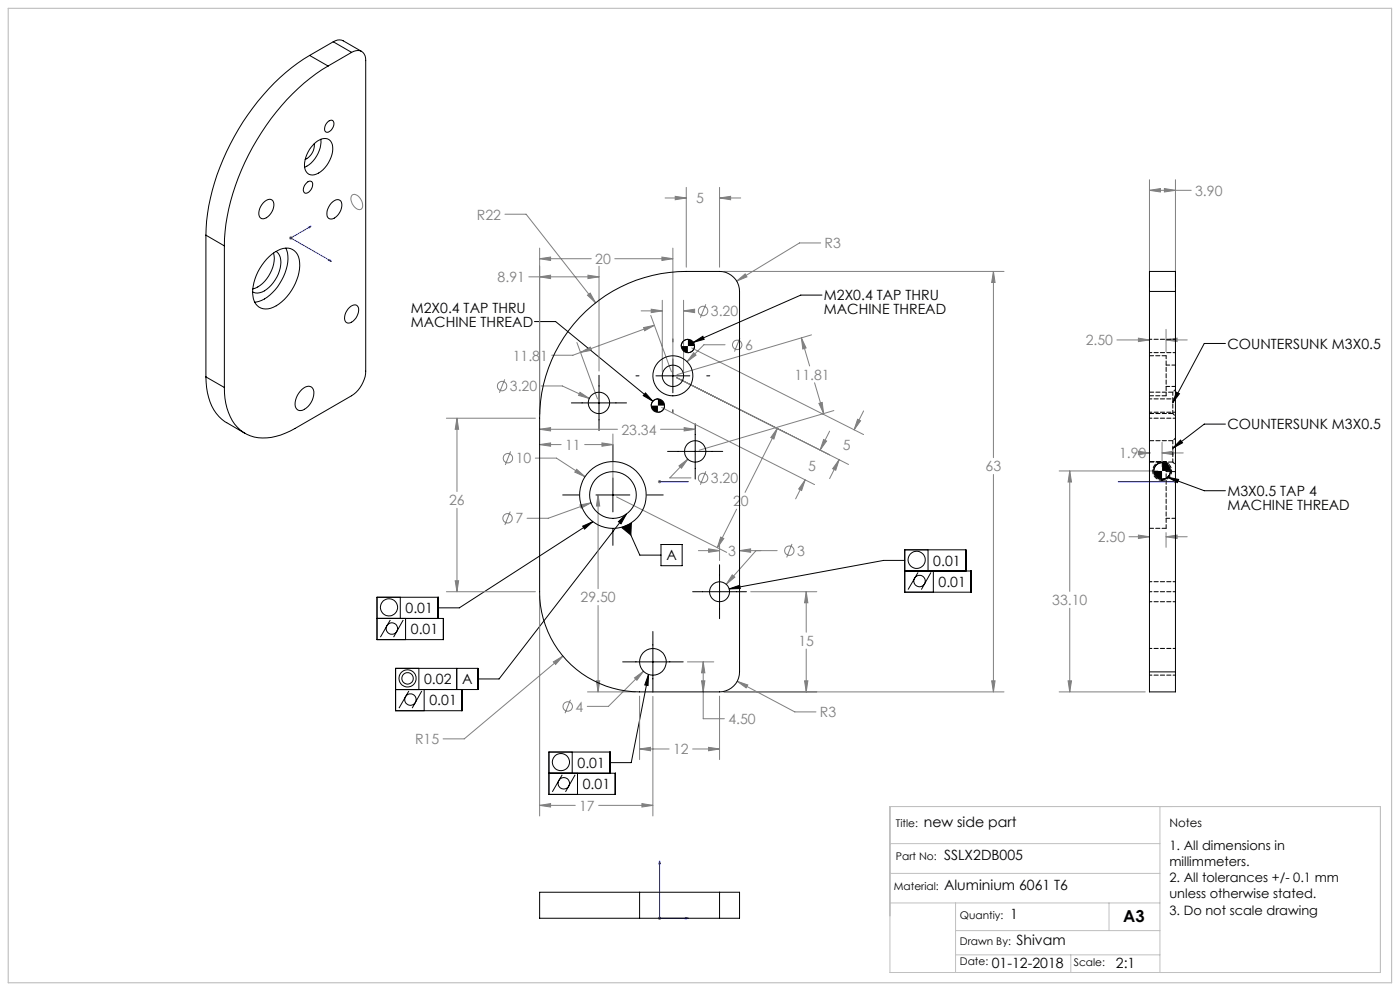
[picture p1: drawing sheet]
<svg xmlns="http://www.w3.org/2000/svg" width="420mm" height="297mm" viewBox="0 0 420 297" stroke-linecap="round" stroke-linejoin="round" font-family="sans-serif">
<g fill="none" stroke="#808080" stroke-width=".3">
<path d="M105.6 58.5a2.12 2.12 0 0 1 2.8 1.6 1.71 1.71 0 0 1-.5 2.7 3.2 3.2 0 0 1-2.3-4.3zM199.5 59.3h6.4M202.6 58.8l3.3 .5-3.3 .6zM205.9 56.2v23.9M215.9 56.2v23.9M215.9 59.3h6.3M215.9 59.3l3.3-.5v1.1zM344.8 53.9v32.2M344.8 57h12.6M344.8 57l3.3-.5v1zM349.3 56.5l3.3 .5-3.3 .5zM352.6 53.9v32.2"/>
<path d="M86.7 71.3h1M86.9 71l.7 .7M87.2 70.8v1M87.6 71l-.7 .7M151.5 64.2h6.3l20.9 26.6M161.9 74.4v49.7M161.9 77.5h15.5M161.9 77.5l3.3-.5v1.1zM179.7 79.8v31.4M184.4 77.5h17.5M198.6 77l3.3 .5-3.3 .6zM201.9 74.4v37"/>
<path d="M246.2 72.8h-6.3l-18.9 11.4M158.6 83h21.1M161.9 83l3.3-.5v1zM176.2 88.5l.9-.7 1.6 3zM176.4 82.5l3.3 .5-3.3 .5zM192.3 93.2h6.4M193.1 98.2l3.2-.7-2.9 1.6zM195.2 94.5l6.2 16.9M195.4 92.7l3.3 .5-3.3 .5zM196.3 97.5l-22.1 8.1M198.7 90v21.4M205.1 90v21.4"/>
<path d="M205.1 93.2h2.2M205.1 93.2l3.3-.5v1zM211.7 91.2l-1.6 4M217.1 81.3h84.1M221 84.2l2.6-2.1 .5 .9zM298 81.3v55.9M298 81.3l.5 3.4h-1zM349.8 98.7v6.7M151.4 113.7l-1.6 4M162.3 115.7h6.4l8.1 3.7M173.1 102.7l6.1 16.9M174 117.6l2.8 1.8-3.2-.9z"/>
<path d="M174.2 105.6l-2.3 .9h-6.4M174.2 105.6l2.9-1.6 .3 1zM203 113.2l51.6 26M207.5 104.3l51.6 25.9M208.1 105.7l.7 .7-2.7 2zM217.5 103.3h-6.3l-5.1 5.1M222 101.3l-1.7 4.1M240.4 101.3l2.5 8.4M240.4 101.3l1.4 3-1 .3zM243.5 100.4l-40.4 11.9M244.4 114.7l2.7 9.2M335.1 101.9h9.7"/>
<path d="M341.5 101.3l3.3 .6-3.3 .5zM349.8 101.9h6.4M349.8 101.9l3.3-.6v1.1zM133.9 125.3h26.7M137.1 125.3v22M137.1 125.3l.5 3.4h-1zM153.2 135.3l-1.6 4M160.6 137.3h6.3l8.6 5.6M161.9 133.2h6.4M161.9 128.7h23.3M161.9 133.2l3.3-.5v1zM161.9 128.7l3.3-.5v.9z"/>
<path d="M175.4 133.2h8.5M180.6 132.7l3.3 .5-3.3 .5zM183.9 130.1v17M198.2 128.7h10.4M198.5 122.1l45.9 23.1M203.7 139.6l2.6-2-1.9 2.7zM205.2 128.2l3.4 .5-3.4 .4zM206.3 137.6l-5.4 5.6h6.4M233.2 128.4l-9.7 19.2M233.2 128.4l-1 3.2-1-.5zM245.7 120.9l1-.3 .4 3.3zM247.1 131.7l.9 .5-2 2.7z"/>
<path d="M248.9 129.2l-2.9 5.7M250.2 123l-40.4 11.9M251.7 137.8l-2.8 5.6M251.7 137.8l-1 3.1-.9-.4zM257.3 125.7l.9 .4-2 2.7zM259.1 123.2l-2.9 5.6M341.5 135.3l3.3 .4-3.3 .6zM344.8 135.7h.1M348.6 135.7l3.3-.4v1zM348.6 132.6v7.3M348.6 135.7h6.4M137.1 152.3v25"/>
<path d="M153.1 153.3l-1.7 4M173 140.6l2.5 2.3-3.1-1.4zM174 151.3l3.3-.6-3 1.6zM177.3 150.7l-12.8 4.6h-6.4M179.4 148.3v28.1M179.4 148.3l.5 3.4h-1zM185 148.9l33 16.7M197.4 144.4h1M197.5 144l.7 .7M197.9 143.9v.9M198.2 144l-.7 .7M211.7 141.2l-1.6 4.1"/>
<path d="M221 152.6l-5.8 11.5M241.5 143.8l-2.8 5.7M241.5 143.8l-1 3.2-.9-.5zM298 142.2v65.2M317.7 141.1h29.6M320.9 141.1l.6 3.4h-1.1zM320.9 141.1v36.1M349.8 159.6v4.4M352.1 144.4h1M352.3 144l.7 .7M352.6 143.9v.9M353 144l-.7 .7"/>
<path d="M133.9 177.3h26.7M136.6 174.1h1l-.5 3.2zM161.9 178.6v65.9M209.5 165h6.4M212.6 164.5l3.3 .5-3.3 .5zM215.9 161.9v6.1M216.2 161l.9 .4-1.9 2.7zM219.7 172.3l.8 .7-2.6 2.1zM221.9 165h11.3M221.9 165l3.3-.5v1zM225.2 177.3h19.8M226.8 165l-8.9 10.1"/>
<path d="M237.6 163l-1.6 4.1M241.9 177.3v12.2M241.9 177.3l.5 3.4h-1zM338.7 160.9h6.1M341.5 160.4l3.3 .5-3.3 .5zM349.8 160.9h6.4M349.8 160.9l3.3-.5v1zM166 198.4l2.9-1.8-2.2 2.5zM168.9 196.6l-29.6 24.8h-6.4M179.4 181.5v25.9M206.2 198.4h7.9M211 198.4v17h6.3"/>
<path d="M211 198.4l.5 3.2h-1zM241.9 194.5v12.9M320.9 182.3v25.1M171.1 209.7l-1.6 4M176.2 207.4h14.4M178.9 204h1l-.5 3.4zM190.4 203.2l2.6-2-1.9 2.7zM191.9 208.6v19M193 201.2l-10.5 10.5h-6.3M195.9 208.7v35.8M210.5 204h1l-.5 3.4zM215.9 208.6v19"/>
<path d="M217.1 207.4h84.1M221.2 204.2l17.2 9.2h6.4M221.2 204.2l3.1 1.1-.5 .9zM241.4 204h1l-.5 3.4zM297.5 204h1l-.5 3.4zM317.7 207.4h25.9M320.4 204h1.1l-.6 3.4zM191.9 224.5h8.8M191.9 224.5l3.3-.5v1zM207.8 224.5h8.1M212.6 224l3.3 .5-3.3 .5zM161.9 241.4h10.7"/>
<path d="M161.9 241.4l3.3-.6v1.1zM179.6 241.4h16.3M192.6 240.8l3.3 .6-3.3 .5zM197.4 275.2h1M197.5 274.8l.7 .8M197.9 274.7v1M198.2 274.8l-.7 .8"/>
<circle cx="210.9" cy="93.2" r="1.41"/>
<circle cx="150.6" cy="115.7" r="1.41"/>
<circle cx="221.1" cy="103.3" r="1.42"/>
<circle cx="152.4" cy="137.3" r="1.4"/>
<circle cx="152.3" cy="155.3" r="1.4"/>
<circle cx="210.9" cy="143.3" r="1.41"/>
<circle cx="348.6" cy="141.2" r="2.51"/>
<circle cx="236.8" cy="165" r="1.4"/>
<circle cx="170.3" cy="211.7" r="1.41"/>
</g>
<g fill="none" stroke="#000" stroke-width=".3">
<path d="M160.3 96.4h6.4l29.2 23.9M246.6 88.4h-6.4l-32.2 14.2M179.7 112.5v16.5M190.8 112.6h.9M193.6 117.8l2.3 2.5-2.9-1.7zM196.8 112.6h10.1M197.4 119.6l-.8 .1-.7 .5-.5 1.4M201.9 101.6v.9M201.9 107.6v10.1M206.4 101.7l-.8 .2-.8 .6-.4 1.2M208 102.6l2.9-1.8 .3 .9zM208.4 103.7l-.2 .8-.5 .7-1.3 .5"/>
<path d="M212 112.6h.9M352.9 117.5l.9 .5-2 2.7zM367.6 102.9h-6.3l-9.5 17.8M171.4 120.8h16.6M183.9 133.3v4.9M199.4 121.6l-.5 1.3-.7 .5-.8 .2M200.3 135.3h16.5M201.9 122.8v.9M208.6 127v16.6M348.6 138.6a2.59 2.59 0 0 0-2.5 2.5M354.2 131.9l.6 .8-3 1.6zM367.6 127.1h-6.3l-9.5 7.2"/>
<path d="M168.8 148.3h4.9M174.8 157.7l3-1.4-2.4 2.3zM177.8 156.3l-40 25.9h-6.4M178.8 148.3h10.1M183.9 143.3v10.1M183.9 158.5v4.9M185.5 156.3l2.4-2.2-1.6 2.9zM186.5 158.1l2.9-1.3-.1 3.6zM187.9 154.1l-38.2 49.4h-6.3M188 157.5l3.9 8.9h6.4M194 148.3h5M350.3 143l11 4.1h6.3"/>
<path d="M350.3 143l3.3 .7-.4 .9zM351.1 141.1a2.46 2.46 0 0 1-2.5 2.5M120.1 179v6.3M198.3 163.2h6.3v6.3h-6.3zM207.8 177.3h16.1M215.9 169.3v16.1M218.8 176.5l3.1-1.1 .2 1zM271.4 171.1h19.9v6.4h-19.9v-12.7h18.3v6.3M271.4 168h-6.3l-46.3 8.5M275.4 171.6l-3 5.1M278.4 164.8v6.3M279.3 171.6l-2.9 5.1"/>
<path d="M280 171.1v6.4M113.1 185.3h19.9v6.4h-19.9v-12.7h18.3v6.3M117.1 185.8l-3 5.2M121 185.8l-2.9 5.2M121.7 185.3v6.4M186.8 198.4h18.2M195.9 189.3v18.1M122.7 207.1l-3 5.1M125.7 200.3v6.4M126.5 207.1l-2.9 5.1M127.2 206.7v6.3M137 200.3v6.4"/>
<path d="M138.6 206.7v6.3h-19.9v-12.7h24.7v6.4h-24.7M194.6 202.1l-.2 3.4-1-.2zM194.6 202.1l-5.2 26.5h-6.4M164.7 231.7h19.9v6.4h-19.9v-12.7h18.3v6.3M168.7 232.2l-3 5.1M171.7 225.4v6.3M172.5 232.2l-2.8 5.1M173.2 231.7v6.4"/>
<circle cx="275" cy="167.8" r="2.57"/>
<circle cx="275.9" cy="174.1" r="1.71"/>
<circle cx="116.7" cy="182" r="2.57"/>
<circle cx="117.6" cy="188.4" r="1.72"/>
<circle cx="122.3" cy="203.3" r="1.71"/>
<circle cx="122.3" cy="203.3" r="2.57"/>
<circle cx="123.1" cy="209.6" r="1.72"/>
<circle cx="168.3" cy="228.4" r="2.58"/>
<circle cx="169.1" cy="234.8" r="1.71"/>
</g>
<g fill="none" stroke="#00f" stroke-width=".3">
<path d="M92.6 68.1l.7-.3-.4 .5zM93.3 67.8l-6.1 3.5 12.2 7M98.6 78.1l.4-.2 .4 .4zM197.7 144.4h.4zM197.9 144.4h.1M197.9 144.4h8.6M206.5 144.4h-.9h.9M335.5 144.4h17.1M335.5 144.4h.8h-.8M352.4 144.4h.4zM352.6 144.4h.1M197.9 258l.2 .9h-.4z"/>
<path d="M197.9 258v17.2h8.6M205.6 275l.9 .2-.9 .2z"/>
</g>
<path d="M267 252.8h81M267 241.7h147.1v49.8h-147.1zM348 241.7v49.8M267 261.8h81M267 270.6h81M286.7 270.6v20.9M286.7 278.9h61.3M332.7 270.6v8.3M286.7 286.2h61.3M321.2 286.2v5.3" fill="none" stroke="#c0c0c0" stroke-width=".3"/>
<path d="M2.5 2.5h415v292h-415z" fill="none" stroke="#c0c0c0" stroke-width=".35"/>
<path d="M208 102.6l2.9-1.8 .3 .9zM193.6 117.8l2.3 2.5-2.9-1.7zM174.8 157.7l3-1.4-2.4 2.3zM185.5 156.3l2.4-2.2-1.6 2.9zM194.6 202.1l-.2 3.4-1-.2zM218.8 176.5l3.1-1.1 .2 1zM186.5 158.1l2.9-1.3-.1 3.6zM204.4 103.7l.1 .8 .5 .7 .7 .4 .7 .1v-2zM206.4 101.7v2h2l-.5-1.3-.7-.5zM195.4 121.6l.1 .8 .7 .8 1.2 .4v-2zM197.4 119.6v2h2l-.1-.7-.4-.7-.7-.5z" fill="#000"/>
<g fill="#00f">
<path d="M205.6 144.4h.9zM197.7 144.4h.4z"/>
<path d="M92.6 68.1l.3 .2 .4-.5zM98.6 78.1l.8 .2-.4-.4zM352.4 144.4h.4zM335.5 144.4h.8zM205.6 275l.9 .2-.9 .2zM197.9 258l.2 .9h-.4z"/>
</g>
<path d="M137.1 125.3l.5 3.4h-1zM136.6 174.1h1l-.5 3.2zM176.2 88.5l2.5 2.3-1.6-3zM166 198.4l.7 .7 2.2-2.5zM191.9 224.5l3.3-.5v1zM212.6 224l3.3 .5-3.3 .5zM180.6 132.7l3.3 .5-3.3 .5zM161.9 133.2l3.3-.5v1zM216.2 161l.9 .4-1.9 2.7zM233.2 128.4l-1 3.2-1-.5zM208.1 105.7l-2 2.7 2.7-2zM195.4 92.7l3.3 .5-3.3 .5zM205.1 93.2l3.3-.5v1zM174.2 105.6l2.9-1.6 .3 1zM193.1 98.2l3.2-.7-2.9 1.6zM240.4 101.3l1.4 3-1 .3zM245.7 120.9l1-.3 .4 3.3zM203.7 139.6l.7 .7 1.9-2.7zM174 117.6l-.4 .9 3.2 .9zM190.4 203.2l.7 .7 1.9-2.7zM211 198.4l.5 3.2h-1zM210.5 204h1l-.5 3.4zM192.6 240.8l3.3 .6-3.3 .5zM161.9 241.4l3.3-.6v1.1zM179.4 148.3l.5 3.4h-1zM178.9 204h1l-.5 3.4zM198.6 77l3.3 .5-3.3 .6zM161.9 77.5l3.3-.5v1.1zM241.5 143.8l-1 3.2-.9-.5zM247.1 131.7l.9 .5-2 2.7zM257.3 125.7l.9 .4-2 2.7zM251.7 137.8l-1 3.1-.9-.4zM173 140.6l-.6 .9 3.1 1.4zM174 151.3l.3 1 3-1.6zM241.9 177.3l.5 3.4h-1zM241.4 204h1l-.5 3.4zM219.7 172.3l-1.8 2.8 2.6-2.1zM212.6 164.5l3.3 .5-3.3 .5zM221.9 165l3.3-.5v1zM298 81.3l.5 3.4h-1zM297.5 204h1l-.5 3.4zM221 84.2l3.1-1.2-.5-.9zM221.2 204.2l2.6 2 .5-.9zM215.9 59.3l3.3-.5v1.1zM202.6 58.8l3.3 .5-3.3 .6zM176.4 82.5l3.3 .5-3.3 .5zM161.9 83l3.3-.5v1zM205.2 128.2l3.4 .5-3.4 .4zM161.9 128.7l3.3-.5v.9zM344.8 57l3.3-.5v1zM349.3 56.5l3.3 .5-3.3 .5zM348.6 135.7l3.3-.4v1zM341.5 135.3l3.3 .4-3.3 .6zM320.9 141.1l.6 3.4h-1.1zM320.4 204h1.1l-.6 3.4zM349.8 101.9l3.3-.6v1.1zM341.5 101.3l3.3 .6-3.3 .5zM341.5 160.4l3.3 .5-3.3 .5zM349.8 160.9l3.3-.5v1z" fill="#808080"/>
<path d="M352.9 117.5l.9 .5-2 2.7zM354.2 131.9l.6 .8-3 1.6zM350.3 143l3.3 .7-.4 .9zM346.1 141.1a2.52 2.52 0 0 0 2.5 2.5v-2.5zM348.6 138.6v2.5h2.5a2.52 2.52 0 0 0-2.5-2.5z" fill="#000"/>
<g fill="none" stroke="#000" stroke-width=".3">
<path d="M92.9 16.6a67.7 67.7 0 0 0-26.9 33.5 59.1 59.1 0 0 0-4.2 20.4M92.9 16.6l5.5 3.2M98.4 19.8a66.9 66.9 0 0 0-26 31.2 58.9 58.9 0 0 0-5.1 22.7M100 12.5a2.98 2.98 0 0 1 3-.3l5.5 3.2M100 12.5l5.5 3.2M100 12.5l-7.1 4.1M105.5 15.7a2.59 2.59 0 0 1 3-.3 2.59 2.59 0 0 1 1.2 2.8v93a9.4 9.4 0 0 1-4.2 7.4l-17 9.8a16.1 16.1 0 0 1-13.4 2.2 12.1 12.1 0 0 1-7.4-9.7l-.4-4.8M105.5 15.7l-7.1 4.1M98.4 36.5a1.03 1.03 0 0 1 1.4-.4 1.03 1.03 0 0 1 .3 1.5 1.98 1.98 0 0 1-2.5 1.8l-.2-.6 .1-1zM92 54.7a1.02 1.02 0 0 1 1.5-.3 1.02 1.02 0 0 1 .2 1.5 1.94 1.94 0 0 1-2.4 1.8 2.31 2.31 0 0 1 .7-3zM94 43.4a3.8 3.8 0 0 1 4.7-1.5 4.6 4.6 0 0 1 .6 5.3 7.5 7.5 0 0 1-5.6 5.3 2.77 2.77 0 0 1-2.3-3.7l.3-1.6 .7-1.7zM94.3 43.1a4.7 4.7 0 0 1-2.8 4.7"/>
<path d="M96.2 41.7a8.9 8.9 0 0 1-4.8 8.4M61.8 70.5l5.5 3.2M61.8 70.5v42.5M67.3 73.7v42.4M79 60.8l.4-.4a1.51 1.51 0 0 1 2-.6 1.51 1.51 0 0 1 .8 1.8 4.1 4.1 0 0 1-3.6 3.9 2.1 2.1 0 0 1-.7-3zM80 77.6a8.1 8.1 0 0 1 7.1-3.1 4.7 4.7 0 0 1 2.8 5.2 15 15 0 0 1-8.7 12.7 3.9 3.9 0 0 1-5.3-3.7 14.7 14.7 0 0 1 4.1-11.1zM82.1 75.8a10 10 0 0 1-6.3 10.8M82.8 75.3a4.3 4.3 0 0 1 1.3 5 10.3 10.3 0 0 1-6.2 7.4l-1.2 .1-.9-.3M85.8 74.4a11.3 11.3 0 0 1-1.9 10.5 10.7 10.7 0 0 1-7.5 5.7M99.4 60.9l.4-.4a1.51 1.51 0 0 1 1.9-.6 1.51 1.51 0 0 1 .9 1.8 4 4 0 0 1-3.6 3.9 2.43 2.43 0 0 1-.4-3.6zM104.8 92.2l.5-.4a1.35 1.35 0 0 1 1.6-.3 1.35 1.35 0 0 1 .7 1.5 3.8 3.8 0 0 1-3.4 3.8 2.43 2.43 0 0 1-.2-3.6zM175.7 93.3a44 44 0 0 1 30.2-12h10a6 6 0 0 1 6 6v114.1a6 6 0 0 1-6 6h-24a30 30 0 0 1-30-30.1v-52a44 44 0 0 1 13.8-32z"/>
<path d="M344.8 87.3v-6h7.8v6M344.8 87.3h7.8M344.8 87.3v114.1M352.6 87.3v114.1M61.8 113a15.8 15.8 0 0 0 5.7 13.4l6 3.5M61.8 113l5.5 3.1M90.6 116.7l.5-.4a1.79 1.79 0 0 1 2.2-.4 1.79 1.79 0 0 1 .9 2 5.6 5.6 0 0 1-3.9 5.1 1.79 1.79 0 0 1-1.8-2.4l.7-2.1zM349.5 138.8l.6 .3M349.6 143.5l-1 .1M350.7 142.6l-.3 .3M344.8 201.4v6h7.8v-6M344.8 201.4h7.8"/>
<path d="M191.9 267.4h-30v7.8h30M191.9 267.4v7.8M191.9 267.4h24M191.9 275.2h24M215.9 267.4h6v7.8h-6M215.9 267.4v7.8"/>
<circle cx="201.9" cy="112.6" r="3.2"/>
<circle cx="201.9" cy="112.6" r="6"/>
<circle cx="206.4" cy="103.7" r="1.99"/>
<circle cx="179.7" cy="120.8" r="3.2"/>
<circle cx="197.4" cy="121.6" r="2.01"/>
<circle cx="208.5" cy="135.3" r="3.2"/>
<circle cx="183.9" cy="148.3" r="10"/>
<circle cx="183.9" cy="148.4" r="7"/>
<circle cx="348.6" cy="141.1" r="2.5"/>
<circle cx="215.9" cy="177.3" r="2.99"/>
<circle cx="195.9" cy="198.4" r="4"/>
</g>
<path d="M344.8 118.6h5M349.8 106.6h-5M351.8 117.5h-7M344.8 138.5h7M344.8 123.9h7M348.6 138.6h.2M349.3 138.7l.1 .1M350.3 138.8h.1M350.3 138.8l-.2 .3M351.8 132.1h-7M344.8 158.3h5M348.6 143.6v.4" fill="none" stroke="#000" stroke-width=".3" stroke-dasharray="1.3 .6"/>
<path d="M349.8 118.6v-12M351.8 117.5v6.4M351.8 132.1v6.4M348.6 144a2.84 2.84 0 0 1-2.5-4.1 2.84 2.84 0 0 1 4.7-.6 2.84 2.84 0 0 1-1.4 4.6l-.8 .1" fill="none" stroke="#000" stroke-width=".3" stroke-dasharray="1.3 .6" stroke-dashoffset=".3"/>
<path d="M344.8 105.7h7.8M352.6 101.7h-7.8M352.6 119.5h-7.8M344.8 125.3h7.8M344.8 123.5h7.8M352.6 177.3h-7.8M352.6 174.3h-7.8M344.8 180.3h7.8M352.6 194.3h-7.8M344.8 202.3h7.8" fill="none" stroke="#000" stroke-width=".3" stroke-dasharray="1.3 .6" stroke-dashoffset=".5"/>
<path d="M349.8 115.8h2.8M352.6 109.4h-2.8M349.8 158.3v-20M349.8 155.3h2.8M352.6 141.3h-2.8" fill="none" stroke="#000" stroke-width=".3" stroke-dasharray="1.3 .6" stroke-dashoffset=".2"/>
<path d="M352.6 116.7l-.8 .8M351.8 138.5l.8 .8M351.8 123.9l.8 .8M352.6 131.3l-.8 .8" fill="none" stroke="#000" stroke-width=".3" stroke-dasharray="1.3 .6" stroke-dashoffset=".6"/>
<path d="M349.8 138.3h-.8" fill="none" stroke="#000" stroke-width=".3" stroke-dasharray="1.3 .6" stroke-dashoffset=".4"/>
<path d="M348.3 138.3h-3.5" fill="none" stroke="#000" stroke-width=".3" stroke-dasharray="1.3 .6" stroke-dashoffset="-.1"/>
<text font-size="4.9" x="337" y="276.5">A3</text>
<g font-size="4.2" fill="#808080">
<text x="358.5" y="58.6">3.90</text>
<text x="143.1" y="65.8">R22</text>
<text x="208.8" y="60.9">5</text>
<text x="247.4" y="74.4">R3</text>
<text x="178.6" y="79.1">20</text>
<text x="149.3" y="84.6">8.91</text>
<text x="213.3" y="94.7">3.20</text>
<text x="223.5" y="104.9">6</text>
<text x="325.7" y="103.4">2.50</text>
<text x="153.8" y="108">11.81</text>
<text x="238.4" y="113.8">11.81</text>
<text x="153" y="117.2">3.20</text>
<text x="186.4" y="130.2">23.34</text>
<text x="169.6" y="134.8">11</text>
<text x="252.9" y="134.8">5</text>
<text x="335.7" y="137.3">1.90</text>
<text x="154.7" y="138.9">10</text>
<text x="242.5" y="141.3">5</text>
<text x="295.7" y="141.3">63</text>
<text x="213.3" y="144.8">3.20</text>
<text x="134.8" y="151.4">26</text>
<text x="219.9" y="151.7">20</text>
<text x="154.6" y="156.9">7</text>
<text x="218.5" y="166.6">3</text>
<text x="239.1" y="166.6">3</text>
<text x="329.3" y="162.5">2.50</text>
<text x="174.2" y="180.5">29.50</text>
<text x="315.7" y="181.3">33.10</text>
<text x="239.5" y="193.6">15</text>
<text x="172.7" y="213.3">4</text>
<text x="246" y="214.9">R3</text>
<text x="218.5" y="217">4.50</text>
<text x="124.5" y="223">R15</text>
<text x="201.9" y="226.1">12</text>
<text x="173.8" y="242.9">17</text>
</g>
<g font-size="4.2">
<text x="247.2" y="90">M2X0.4 TAP THRU</text>
<text x="123.2" y="93.8">M2X0.4 TAP THRU</text>
<text x="247.2" y="94.2">MACHINE THREAD</text>
<text x="123.2" y="98">MACHINE THREAD</text>
<text x="368.2" y="104.5">COUNTERSUNK M3X0.5</text>
<text x="368.2" y="128.6">COUNTERSUNK M3X0.5</text>
<text x="368.2" y="148.6">M3X0.5 TAP 4</text>
<text x="368.2" y="152.8">MACHINE THREAD</text>
<text x="199.9" y="168">A</text>
<text x="280" y="169.5">0.01</text>
<text x="281.6" y="175.9">0.01</text>
<text x="121.7" y="183.8">0.01</text>
<text x="123.3" y="190.1">0.01</text>
<text x="127.2" y="205.1">0.02</text>
<text x="138.6" y="205.1">A</text>
<text x="128.8" y="211.4">0.01</text>
<text x="173.3" y="230.1">0.01</text>
<text x="174.8" y="236.5">0.01</text>
<text x="277.1" y="247.9">new side part</text>
<text x="283.2" y="257.7">SSLX2DB005</text>
<text x="283.2" y="266.8">Aluminium 6061 T6</text>
<text x="303" y="275.3">1</text>
<text x="304.9" y="283.2">Shivam</text>
<text x="297.6" y="290.1">01-12-2018</text>
<text x="334.8" y="290.2">2:1</text>
</g>
<g font-size="3.9">
<text x="350.8" y="254.6">1. All dimensions in</text>
<text x="350.8" y="259.5">millimmeters.</text>
<text x="350.8" y="264.4">2. All tolerances +/- 0.1 mm</text>
<text x="350.8" y="269.3">unless otherwise stated.</text>
<text x="350.8" y="274.2">3. Do not scale drawing</text>
</g>
<text font-size="3.5" x="350.8" y="247.9">Notes</text>
<g font-size="3.2">
<text x="268.8" y="247.9">Title:</text>
<text x="268.8" y="257.7">Part No:</text>
<text x="268.1" y="266.8">Material:</text>
<text x="288" y="275.3">Quantiy:</text>
<text x="288" y="283.2">Drawn By:</text>
<text x="288" y="289.3">Date:</text>
<text x="322.2" y="289.5">Scale:</text>
</g>
</svg>
